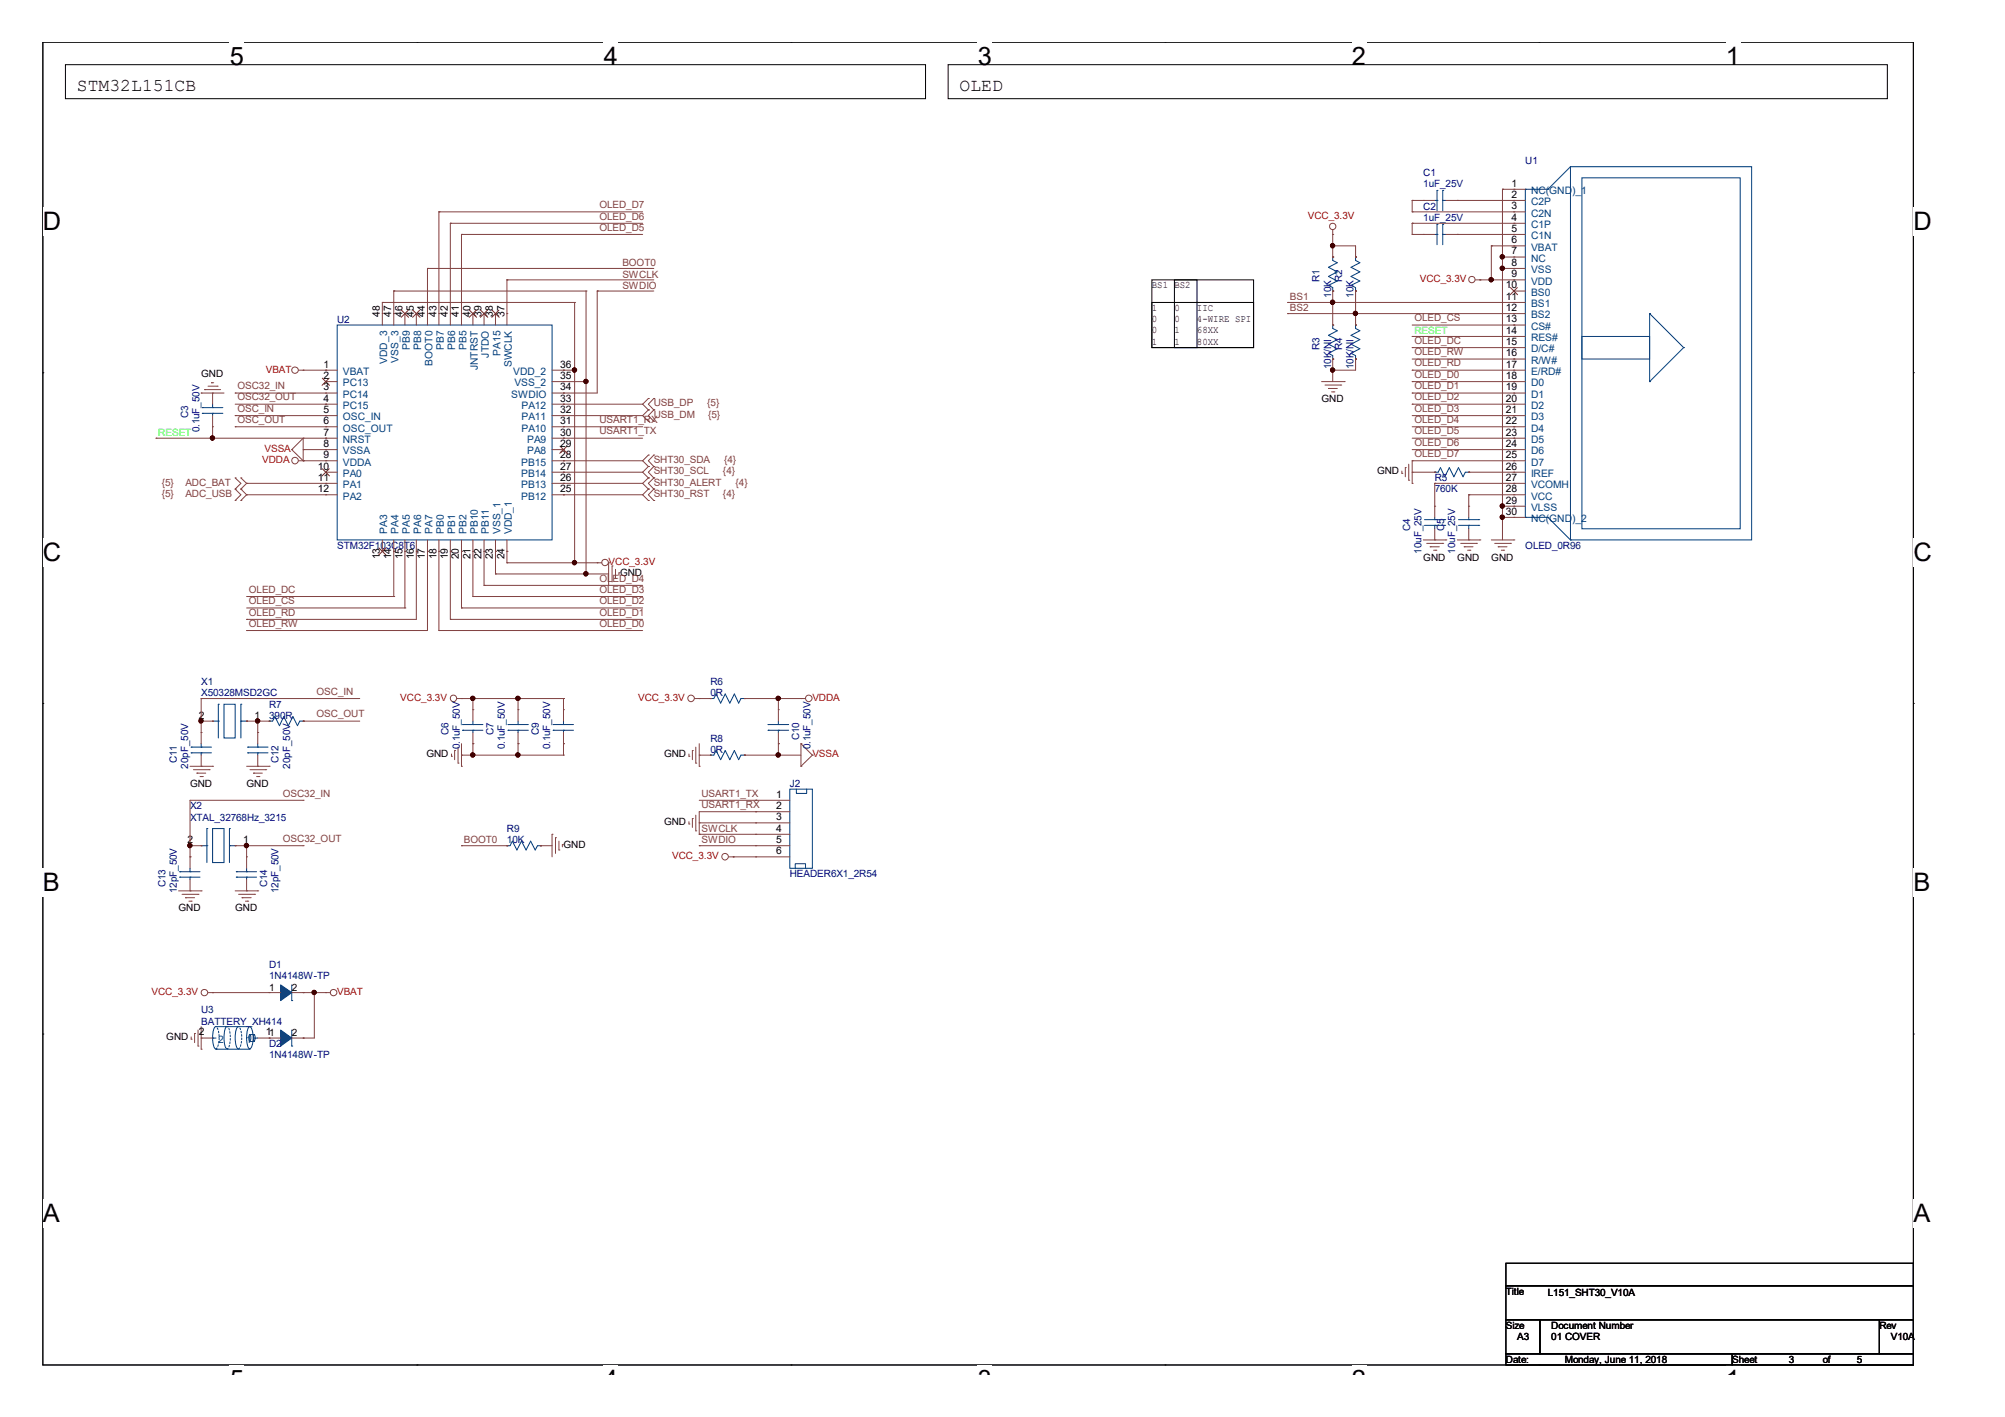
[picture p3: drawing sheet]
<svg xmlns="http://www.w3.org/2000/svg" width="297mm" height="210mm" viewBox="0 0 297 210" stroke-linecap="round" stroke-linejoin="round" font-family="sans-serif">
<path d="M6.3 6.2h277.2v196h-277.2z" fill="none" stroke="#000" stroke-width=".15"/>
<g fill="#fff">
<path d="M34 6.2h2.2v4.3h-2.2z"/>
<path d="M34 202.2h2.2v1.4h-2.2z"/>
</g>
<path d="M61.8 6.2h.1M61.8 202.2h.1" fill="none" stroke="#000" stroke-width=".15"/>
<g fill="#fff">
<path d="M89.5 6.2h2.1v4.3h-2.1z"/>
<path d="M89.5 202.2h2.1v1.4h-2.1z"/>
</g>
<path d="M117.2 6.2h.1M117.2 202.2h.1" fill="none" stroke="#000" stroke-width=".15"/>
<g fill="#fff">
<path d="M144.9 6.2h2.1v4.3h-2.1z"/>
<path d="M144.9 202.2h2.1v1.4h-2.1z"/>
</g>
<path d="M172.6 6.2h.1M172.6 202.2h.1" fill="none" stroke="#000" stroke-width=".15"/>
<g fill="#fff">
<path d="M200.3 6.2h2.1v4.3h-2.1z"/>
<path d="M200.3 202.2h2.1v1.4h-2.1z"/>
</g>
<path d="M228 6.2h.1M228 202.2h.1" fill="none" stroke="#000" stroke-width=".15"/>
<g fill="#fff">
<path d="M255.7 6.2h2.1v4.3h-2.1z"/>
<path d="M255.7 202.2h2.1v1.4h-2.1z"/>
<path d="M6.3 30.7h2.8v4.2h-2.8z"/>
<path d="M283.5 30.7h2.7v4.2h-2.7z"/>
<path d="M6.3 79.7h2.8v4.2h-2.8z"/>
<path d="M283.5 79.7h2.7v4.2h-2.7z"/>
</g>
<path d="M6.3 55.2h.1M283.5 55.2h.1" fill="none" stroke="#000" stroke-width=".15"/>
<g fill="#fff">
<path d="M6.3 128.7h2.6v4.2h-2.6z"/>
<path d="M283.5 128.7h2.5v4.2h-2.5z"/>
</g>
<path d="M6.3 104.2h.1M283.5 104.2h.1" fill="none" stroke="#000" stroke-width=".15"/>
<g fill="#fff">
<path d="M6.3 177.6h2.6v4.3h-2.6z"/>
<path d="M283.5 177.6h2.5v4.3h-2.5z"/>
</g>
<g fill="none" stroke="#000" stroke-width=".15">
<path d="M9.7 9.6h127.4v5h-127.4zM140.5 9.6h139.1v5h-139.1zM170.6 41.5h15.1v10h-15.1zM170.6 44.8h15.1v6.7h-15.1zM174 41.5h3.3v10h-3.3zM6.3 153.2h.1M283.5 153.2h.1M223.1 187.1h60.4v3.4h-60.4zM223.1 190.5h60.4v5h-60.4zM223.1 195.5h5v5h-5zM228.1 195.5h50.3v5h-50.3zM278.4 195.5h5.1v5h-5.1z"/>
<path d="M223.1 200.5h33.5v1.7h-33.5zM256.6 200.5h26.9v1.7h-26.9z"/>
</g>
<g fill="none" stroke="#804040" stroke-width=".15">
<path d="M63.3 39.8h.1M63.3 39.8v8.3M63.3 39.8h33.6M65 31.4h.1M65 31.4v16.7M65 31.4h30.2M66.7 33.1h.1M66.7 33.1v15M66.7 33.1h28.5M68.4 34.7h.1M68.4 34.7v13.4M68.4 34.7h26.8"/>
<path d="M197.4 34.7h.1M197.4 38.1h.1M197.4 36.4h.1M197.4 34.1v4M197.4 36.4h3.4v1.7M200.8 38.1h.1M209.2 31.4h.1M209.2 29.7h.1M209.2 33.1h.1M209.2 34.7h.1M209.2 29.7v1.7M209.2 33.1v1.6"/>
<path d="M209.2 29.7h3.4M209.2 31.4h16.8M209.2 33.1h16.8M209.2 34.7h3.4M210.9 29.7h.1M210.9 34.7h.1M214.2 29.7h11.8M214.2 34.7h11.8M215.9 29.7h.1M215.9 34.7h.1M220.9 36.4h.1M220.9 36.4h5.1"/>
<path d="M220.9 36.4v5.1M222.6 28h.1M222.6 38.1h.1M222.6 39.8h.1M222.6 28h3.4M222.6 38.1h3.4M222.6 39.8h3.4M222.6 28v52M224.3 28h.1M224.3 29.7h.1M224.3 31.4h.1M224.3 33.1h.1"/>
<path d="M224.3 34.7h.1M224.3 36.4h.1M224.3 38.1h.1M224.3 39.8h.1M29.8 58.2h.1M29.8 58.2h3.4M30.3 57.7h.1M30.3 57.7h2.4M30.8 57.2h1.4M31.3 56.7h.1M31.3 56.7h.4M31.5 58.2h.1"/>
<path d="M31.5 58.2v1.7M32.2 57.2h.1M34.8 58.2h.1M34.8 58.2h15.2M34.8 59.9h15.2M44.2 54.8h5.8M44.9 54.8h.1M48.3 54.8h.1M48.3 56.5h.1M48.3 58.2h.1M48.3 59.9h.1M48.3 56.5h1.7"/>
<path d="M56.6 46.5h.1M56.6 44.8h.1M56.6 44.8v3.3M56.6 44.8h28.5M58.3 46.5h.1M58.3 43.1h.1M58.3 43.1v5M58.3 43.1h28.5M60 46.5h.1M60 46.5v1.6M61.7 46.5h.1M61.7 46.5v1.6"/>
<path d="M63.3 46.5h.1M65 46.5h.1M66.7 46.5h.1M68.4 46.5h.1M70.1 46.5h.1M70.1 46.5v1.6M71.7 46.5h.1M71.7 46.5v1.6M73.4 46.5h.1M73.4 46.5v1.6M75.1 46.5h.1M75.1 41.5h.1"/>
<path d="M75.1 41.5h21.8M75.1 41.5v6.6M81.8 56.5h5M81.8 54.8h3.3M81.8 59.9h13.4M83.5 59.9h.1M83.5 58.2h.1M83.5 56.5h.1M83.5 54.8h.1M85.1 44.8h.1M85.1 44.8v38.6M86.8 43.1h.1"/>
<path d="M86.8 56.5h.1M86.8 43.1v41.9M88.5 43.1h.1M88.5 43.1v15.1h-6.7M88.5 43.1h8.4M95.2 59.9l.9 .8M96.1 59h.1M96.1 59l-.9 .9M96.9 59h.1M96.9 59l-.8 .9 .8 .8M190.8 44.8h.1M190.8 46.5h.1"/>
<path d="M190.8 44.8h35.2M190.8 46.5h35.2M195.8 56.5h3.3M196.3 57h2.3M196.8 57.5h.1M196.8 57.5h1.3M197.3 58.1h.3M197.4 53.2h.1M197.4 48.1h.1M197.4 43.1h.1M197.4 44.8h.1M197.4 54.8h.1"/>
<path d="M197.4 43.1v5M197.4 53.2v3.3M197.6 58.1h.1M198.6 57h.1M199.1 56.5h.1M200.8 43.1h.1M200.8 53.2h.1M200.8 48.1h.1M200.8 46.5h.1M200.8 53.2v1.6h-3.4M200.8 43.1v5M209.2 56.5h.1"/>
<path d="M209.2 58.2h.1M209.2 49.8h.1M209.2 51.5h.1M209.2 59.9h.1M209.2 54.8h.1M209.2 56.5h16.8M209.2 58.2h16.8M209.2 54.8h16.8M209.2 59.9h16.8M209.2 48.1h16.8M209.2 49.8h16.8M209.2 51.5h16.8"/>
<path d="M209.2 53.2h16.8M218.6 41.5h7.4M219.2 41.5h.1M220.9 41.5h.1M224.3 41.5h.1M224.3 43.1h.1M224.3 44.8h.1M224.3 46.5h.1M224.3 48.1h.1M224.3 49.8h.1M224.3 51.5h.1M224.3 53.2h.1"/>
<path d="M224.3 54.8h.1M224.3 56.5h.1M224.3 58.2h.1M224.3 59.9h.1M224.3 43.1h1.7M23.1 64.9h.1M23.1 64.9h26.9M31.5 63.2h.1M31.5 64.9h.1M31.5 61.6v3.3M34.8 72.4h.1M34.8 74.1h.1"/>
<path d="M34.8 70.8h.1M34.8 61.6h.1M34.8 63.2h.1M34.8 72.4l.9 .9-.9 .8M34.8 70.8l.9 .8-.9 .8M34.8 61.6h15.2M34.8 63.2h15.2M35.7 74.1h.1M35.7 72.4h.1M35.7 70.8h.1M35.7 72.4l.8 .9M35.7 70.8l.8 .8"/>
<path d="M36.5 73.3h.1M36.5 71.6h.1M36.5 73.3l-.8 .8M36.5 71.6l-.8 .8M36.5 71.6h13.5M36.5 73.3h13.5M43.2 66.6h.1M43.2 66.6l1.7 1.7M44.2 68.3h5.8M44.9 68.3h.1M44.9 64.9h.1M44.9 66.6h.1"/>
<path d="M44.9 64.9v3.4M44.9 64.9l-1.7 1.7M44.9 66.6h5.1M48.3 61.6h.1M48.3 63.2h.1M48.3 64.9h.1M48.3 66.6h.1M48.3 68.3h.1M48.3 69.9h.1M48.3 71.6h.1M48.3 73.3h.1M48.3 69.9h1.7"/>
<path d="M56.6 80v1.7M58.3 80v8.4M60 80v10.1M61.7 80v11.8h-25.2M63.3 80v13.4h-26.8M65 80v13.4M66.7 80v11.8M68.4 80v10.1M70.1 80v8.4M71.7 80v6.7M73.4 80v5M75.1 80v3.4"/>
<path d="M81.8 68.3h13.4M81.8 61.6h13.4M81.8 63.2h13.4M81.8 64.9h13.4M81.8 66.6h1.7M81.8 69.9h13.4M81.8 71.6h13.4M81.8 73.3h13.4M83.5 73.3h.1M83.5 71.6h.1M83.5 69.9h.1M83.5 68.3h.1"/>
<path d="M83.5 66.6h.1M83.5 64.9h.1M83.5 63.2h.1M83.5 61.6h.1M95.2 61.6l.9 .8M95.2 68.3l.9 .8M95.2 71.6l.9 .8M95.2 73.3l.9 .8M95.2 69.9l.9 .9M96.1 60.7h.1M96.1 62.4h.1M96.1 67.4h.1"/>
<path d="M96.1 69.1h.1M96.1 70.8h.1M96.1 72.4h.1M96.1 74.1h.1M96.1 60.7l-.9 .9M96.1 67.4l-.9 .9M96.1 70.8l-.9 .8M96.1 72.4l-.9 .9M96.1 69.1l-.9 .8M96.9 60.7h.1M96.9 62.4h.1M96.9 69.1h.1"/>
<path d="M96.9 67.4h.1M96.9 72.4h.1M96.9 70.8h.1M96.9 74.1h.1M96.9 60.7l-.8 .9 .8 .8M96.9 67.4l-.8 .9 .8 .8M96.9 70.8l-.8 .8 .8 .8M96.9 72.4l-.8 .9 .8 .8M96.9 69.1l-.8 .8 .8 .9M207.7 70.1h.1M207.7 69.8v.3M208.2 69.3h.1"/>
<path d="M208.2 69.3v1.3M208.7 71.1h.1M208.7 68.8v2.3M209.2 71.6h.1M209.2 69.9h.1M209.2 68.3h.1M209.2 68.3v3.3M209.2 68.3h16.8M209.2 61.6h16.8M209.2 63.2h16.8M209.2 64.9h16.8M209.2 66.6h16.8"/>
<path d="M209.2 69.9h3.4M210.9 80h3.3M212.6 75h.1M212.6 80h.1M212.6 69.9h.1M212.6 71.6h.1M212.6 71.6v5M212.6 78.3v1.7M212.6 71.6h13.4M214.2 80h.1M215.9 80h3.3M217.6 75h.1"/>
<path d="M217.6 80h.1M217.6 69.9h.1M217.6 73.3h.1M217.6 69.9h8.4M217.6 73.3h8.4M217.6 73.3v3.3M217.6 78.3v1.7M219.2 80h.1M220.9 80h3.4M222.6 75h.1M222.6 76.6h.1M222.6 75h3.4"/>
<path d="M222.6 76.6h3.4M224.3 80h.1M224.3 61.6h.1M224.3 63.2h.1M224.3 64.9h.1M224.3 66.6h.1M224.3 68.3h.1M224.3 69.9h.1M224.3 71.6h.1M224.3 73.3h.1M224.3 75h.1M224.3 76.6h.1"/>
<path d="M36.5 91.8h.1M36.5 93.4h.1M36.5 88.4h21.8M36.5 90.1h23.5M56.6 81.7h.1M58.3 81.7h.1M58.3 88.4h.1M60 81.7h.1M60 90.1h.1M61.7 81.7h.1M63.3 81.7h.1M65 81.7h.1"/>
<path d="M65 93.4h.1M65 93.4h30.2M66.7 81.7h.1M66.7 91.8h.1M66.7 91.8h28.5M68.4 81.7h.1M68.4 90.1h.1M68.4 90.1h26.8M70.1 81.7h.1M70.1 88.4h.1M70.1 88.4h25.1M71.7 81.7h.1"/>
<path d="M71.7 86.7h.1M71.7 86.7h23.5M73.4 81.7h.1M73.4 85h.1M73.4 85h16.8M75.1 81.7h.1M75.1 83.4h.1M75.1 83.4h14.1M85.1 83.4h.1M86.8 85h.1M88.5 83.4h.1M90.2 83.4h.1"/>
<path d="M90.2 83.4v3.3M90.7 83.8h.1M90.7 83.8v2.4M91.2 85.7h.1M91.2 84.3v1.4M91.7 84.9h.1M91.7 84.9v.3M211.4 80.5h2.3M211.9 81h.1M211.9 81h1.3M212.4 81.5h.3M212.7 81.5h.1"/>
<path d="M213.7 80.5h.1M216.4 80.5h2.3M216.9 81h.1M216.9 81h1.3M217.4 81.5h.4M217.8 81.5h.1M218.7 80.5h.1M221.4 80.5h2.4M222 81h.1M222 81h1.3M222.4 81.5h.4M222.8 81.5h.1"/>
<path d="M223.8 80.5h.1M28.2 113.5h3.3M28.7 114h2.3M29.2 114.5h.1M29.2 114.5h1.3M29.6 115h.4M29.8 113.5h.1M29.8 108.5h.1M29.8 103.5h.1M29.8 106.8h.1M29.8 103.5h23.5M29.8 103.5v6.7"/>
<path d="M29.8 111.9v1.6M29.8 106.8h1.7M30 115h.1M31 114h.1M31.5 113.5h.1M31.5 106.8h.1M36.5 106.8h.1M36.5 113.5h3.4M36.5 106.8h3.4M37 114h2.4M37.5 114.5h.1M37.5 114.5h1.4"/>
<path d="M38 115h.4M38.2 113.5h.1M38.2 108.5h.1M38.2 106.8h.1M38.2 106.8v3.4M38.2 111.9v1.6M38.4 115h.1M39.4 114h.1M39.9 113.5h.1M39.9 106.8h.1M44.9 106.8h.1M44.9 118.5h.1"/>
<path d="M44.9 118.5h-16.7v10.1M44.9 106.8h8.4M66.9 112h.1M66.9 111.7v.3M67.4 111.2h.1M67.4 111.2v1.3M67.7 103.5h15.8M67.9 113h.1M67.9 110.7v2.3M68.4 103.5h.1M68.4 113.5h.1M68.4 111.9h.1"/>
<path d="M68.4 110.2v3.3M68.4 111.9h15.1M70.1 110.2h.1M70.1 105.1h.1M70.1 103.5h.1M70.1 111.9h.1M70.1 103.5v3.3M70.1 108.5v3.4M76.8 110.2h.1M76.8 105.1h.1M76.8 103.5h.1M76.8 103.5v3.3"/>
<path d="M76.8 108.5v3.4M83.5 110.2h.1M83.5 105.1h.1M83.5 103.5h.1M83.5 111.9h.1M83.5 103.5v3.3M83.5 108.5v3.4M102.1 112h.1M102.1 111.7v.3M102.6 111.2h.1M102.6 111.2v1.3M102.9 103.5h2.3"/>
<path d="M103.1 113h.1M103.1 110.7v2.3M103.6 103.5h.1M103.6 113.5h.1M103.6 111.9h.1M103.6 110.2v3.3M103.6 118.5h13.4M103.6 111.9h1.6M105.2 103.5h.1M105.2 111.9h.1M110.3 103.5h.1M110.3 111.9h.1"/>
<path d="M110.3 103.5h9M110.3 111.9h8.4M112 118.5h.1M115.3 110.2h.1M115.3 105.1h.1M115.3 103.5h.1M115.3 111.9h.1M115.3 103.5v3.3M115.3 108.5v3.4M118.7 103.5h.1M118.7 110.2h.1M118.7 113.5h.1"/>
<path d="M118.7 110.2v3.3M118.7 110.2l1.7 1.7M120.4 111.9h.1M120.4 111.9l-1.7 1.6M26.5 132h3.3M27 132.5h2.3M27.5 133h.1M27.5 133h1.3M28 133.5h.3M28.2 132h.1M28.2 126.9h.1M28.2 125.3h.1"/>
<path d="M28.2 125.3h1.6M28.2 130.3v1.7M28.3 133.5h.1M29.3 132.5h.1M29.8 132h.1M29.8 125.3h.1M34.8 125.3h.1M34.8 132h3.4M34.8 125.3h10.1M35.3 132.5h2.4M35.9 133h.1M35.9 133h1.3"/>
<path d="M36.4 133.5h.3M36.5 132h.1M36.5 126.9h.1M36.5 125.3h.1M36.5 125.3v3.3M36.5 130.3v1.7M36.7 133.5h.1M37.7 132.5h.1M38.2 132h.1M44.9 125.3h.1M68.4 125.3h.1M68.4 125.3h6.7"/>
<path d="M75.1 125.3h.1M80.1 125.3h.1M80.1 125.3h1.7M81.8 123.6h.1M81.8 123.6v3.3M82.3 124.1h.1M82.3 124.1v2.3M82.8 125.9h.1M82.8 124.6v1.3M83.3 125.1h.1M83.3 125.1v.3M102.1 122.1h.1"/>
<path d="M102.1 121.7v.4M102.6 121.3h.1M102.6 121.3v1.3M103.1 123.1h.1M103.1 120.7v2.4M103.6 123.6h.1M103.6 121.9h.1M103.6 125.3h.1M103.6 121.9h13.4M103.6 123.6h13.4M103.6 125.3h13.4M107.9 126.9h9.1"/>
<path d="M108.6 126.9h.1M112 120.2h.1M112 121.9h.1M112 123.6h.1M112 125.3h.1M112 126.9h.1M117 120.2h-13.4v3.4M28.3 153.9h.1M28.3 153.6v.3M28.8 153.1h.1M28.8 153.1v1.3M29.3 155h.1"/>
<path d="M29.3 152.6v2.4M29.8 155.4h.1M29.8 153.8h.1M29.8 152.1v3.3M29.8 153.8h1.7M30.8 147h10.8M31.5 147h.1M38.2 153.8h3.4M39.9 147h.1M39.9 153.8h.1M43.2 147h5.7M44.9 147h.1"/>
<path d="M44.9 153.8h.1M46.6 147h.1M46.6 147v6.8h-3.4M48.3 147h.1"/>
<circle cx="197.4" cy="33.5" r=".47"/>
<circle cx="43.7" cy="54.8" r=".48"/>
<circle cx="218.1" cy="41.4" r=".47"/>
<circle cx="43.7" cy="68.2" r=".49"/>
<circle cx="89.6" cy="83.3" r=".48"/>
<circle cx="67.2" cy="103.5" r=".48"/>
<circle cx="102.4" cy="103.5" r=".49"/>
<circle cx="119.8" cy="103.5" r=".49"/>
<circle cx="107.4" cy="126.9" r=".49"/>
<circle cx="30.3" cy="147" r=".48"/>
<circle cx="49.4" cy="147" r=".48"/>
</g>
<g fill="none" stroke="#003c77" stroke-width=".15">
<path d="M197.4 38.1h.1M197.4 38.1v.5l.7 .3-1.3 .7 1.3 .7-1.3 .7 1.3 .6-1.3 .7 .6 .3v.5M200.8 38.1h.1M200.8 38.1v.5l.7 .3-1.3 .7 1.3 .7-1.3 .7 1.3 .6-1.3 .7 .6 .3v.5M212.6 29.7h.3M212.6 34.7h.3M212.9 29.7h.1M212.9 28.2h.1M212.9 34.7h.1M212.9 33.2h.1M212.9 28.2v3M212.9 33.2v3.1"/>
<path d="M213.7 28.2h.1M213.7 29.7h.1M213.7 33.2h.1M213.7 34.7h.1M213.7 29.7h.5M213.7 28.2v3M213.7 33.2v3.1M213.7 34.7h.5M226 28h.1M226 28h3.3M226 28v48.6M229.3 28h.1"/>
<path d="M232.7 24.7h26.8v55.3h-26.8zM232.7 24.7l-3.4 3.3M234.4 26.3h23.4v52h-23.4zM31.5 59.9v.5M50 48.1h31.8v31.9h-31.8zM197.4 53.2h.1M197.4 48.1h.1M197.4 43.1h.1M197.4 48.1v.6l.7 .3-1.3 .7 1.3 .6-1.3 .7 1.3 .7-1.3 .6 .6 .4v.5M200.8 43.1h.1M200.8 53.2h.1M200.8 48.1h.1"/>
<path d="M200.8 48.1v.6l.7 .3-1.3 .7 1.3 .6-1.3 .7 1.3 .7-1.3 .6 .6 .4v.5M234.4 49.8h10v3.4h-10zM244.4 56.5h.1M244.4 46.5h.1M244.4 46.5v10M244.4 46.5l5 5M249.4 51.5h.1M249.4 51.5l-5 5M30 60.4h.1M30 61.2h.1M30 60.4h3M30 61.2h3"/>
<path d="M31.5 61.2h.1M31.5 60.4h.1M31.5 61.2v.4M211 77.8h3M211 77h3M212.6 77h.1M212.6 77.8h.1M212.6 69.9h.1M212.6 76.6v.4M212.6 77.8v.5M212.6 69.9h.5l.3-.6 .6 1.3 .7-1.3 .7 1.3 .7-1.3 .6 1.3 .4-.7h.5M214 77.8h.1"/>
<path d="M214 77h.1M216.1 77.8h3M216.1 77h3M217.6 77h.1M217.6 77.8h.1M217.6 69.9h.1M217.6 76.6v.4M217.6 77.8v.5M219.1 77.8h.1M219.1 77h.1M226 76.6h.1M226 76.6h3.3"/>
<path d="M229.3 76.6h.1M229.3 76.6l3.4 3.4M232.7 80h.1M28.3 110.7h.1M28.3 111.5h.1M28.3 110.7h3M28.3 111.5h3M29.8 111.5h.1M29.8 110.7h.1M29.8 110.2v.5M29.8 111.5v.4M31.5 106.8h.8"/>
<path d="M32.3 104.3h.1M32.3 106.8h.1M32.3 104.3v5M33.2 104.3h1.6v5h-1.6zM35.7 104.3h.1M35.7 106.8h.1M35.7 104.3v5M35.7 106.8h.8M36.7 110.7h.1M36.7 111.5h.1M36.7 110.7h3M36.7 111.5h3"/>
<path d="M38.2 111.5h.1M38.2 110.7h.1M38.2 110.2v.5M38.2 111.5v.4M39.9 106.8h.1M39.9 106.8h.5l.3-.7 .7 1.4 .6-1.4 .7 1.4 .7-1.4 .7 1.4 .3-.7h.5M44.9 106.8h.1M68.5 107.3h.1M68.5 108.2h.1M68.5 107.3h3M68.5 108.2h3M70.1 108.2h.1"/>
<path d="M70.1 107.3h.1M70.1 106.8v.5M70.1 108.2v.3M75.3 107.3h.1M75.3 108.2h.1M75.3 107.3h3M75.3 108.2h3M76.8 108.2h.1M76.8 107.3h.1M76.8 106.8v.5M76.8 108.2v.3M82 107.3h.1"/>
<path d="M82 108.2h.1M82 107.3h3M82 108.2h3M83.5 108.2h.1M83.5 107.3h.1M83.5 106.8v.5M83.5 108.2v.3M105.2 103.5h.1M105.2 111.9h.1M105.2 103.5h.5l.4-.7 .7 1.4 .6-1.4 .7 1.4 .7-1.4 .6 1.4 .4-.7h.5M105.2 111.9h.5l.4-.7 .7 1.3 .6-1.3 .7 1.3 .7-1.3 .6 1.3 .4-.6h.5M110.3 103.5h.1"/>
<path d="M110.3 111.9h.1M113.8 107.3h.1M113.8 108.2h.1M113.8 107.3h3M113.8 108.2h3M115.3 108.2h.1M115.3 107.3h.1M115.3 106.8v.5M115.3 108.2v.3M117 116.9h3.4v11.7h-3.4zM118 116.9v.6h1.5v-.6M26.6 129.1h.1"/>
<path d="M26.6 129.9h.1M26.6 129.1h3M26.6 129.9h3M28.2 129.9h.1M28.2 129.1h.1M28.2 128.6v.5M28.2 129.9v.4M29.8 125.3h.8M30.6 122.7h.1M30.6 125.3h.1M30.6 122.7v5.1M31.5 122.7h1.7v5.1h-1.7z"/>
<path d="M34 122.7h.1M34 125.3h.1M34 125.3h.8M34 122.7v5.1M35 129.1h.1M35 129.9h.1M35 129.1h3M35 129.9h3M36.5 129.9h.1M36.5 129.1h.1M36.5 128.6v.5M36.5 129.9v.4"/>
<path d="M75.1 125.3h.1M75.1 125.3h.5l.3-.7 .7 1.3 .7-1.3 .6 1.3 .7-1.3 .7 1.3 .3-.6h.5M80.1 125.3h.1M117.8 128.6v-.7h1.5v.7M31.5 153.8h.1M31.5 153.8h.5M32 152.1a2.45 2.45 0 0 0-.5 2.1 1.28 1.28 0 0 0 .5 1.2M32 155.4h.1M32 152.1h5M32 155.4h5M33.6 152.1a2.61 2.61 0 0 0-.4 2.1 1.25 1.25 0 0 0 .4 1.1M35.3 152.1a2.45 2.45 0 0 0-.4 2.1 1.28 1.28 0 0 0 .4 1.2"/>
<path d="M36.9 152.2l.1-.1a2.35 2.35 0 0 1 .5 2.1 1.3 1.3 0 0 1-.5 1.2 2.53 2.53 0 0 1-.4-2.2zM36.9 153.3h.2l.1 .4-.2 .5-.1-.2zM37 152.1h.1M37 153.3h.1M37 154.3h.1M37 153.3h.7M37 154.3h.7M37.6 153.3h.1a1 1 0 0 1 0 .9l-.1-.2zM37.7 153.8h.1M37.7 153.8h.5M43.2 148.2h.1M43.2 155h.1"/>
<path d="M43.2 145.9v2.3M43.2 152.6v2.4"/>
</g>
<g fill="#003c77" stroke="#003c77" stroke-width=".15">
<path d="M41.6 145.9l1.6 1.1-1.6 1.2z" fill-rule="evenodd"/>
<path d="M41.6 152.6l1.6 1.2-1.6 1.2z" fill-rule="evenodd"/>
</g>
<g fill="none" stroke="#804000" stroke-width=".15">
<path d="M47.8 56l1 1.1M48.8 56l-1.1 1.1M59.5 45.9l1 1.1M60.5 45.9l-1.1 1.1M61.2 45.9l1 1.1M62.2 45.9l-1.1 1.1M69.6 45.9l1 1.1M70.6 45.9l-1.1 1.1M71.2 45.9l1.1 1.1M72.2 45.9l-1 1.1M72.9 45.9l1.1 1.1M73.9 45.9l-1 1.1"/>
<path d="M223.8 42.6l1 1.1M224.8 42.6l-1.1 1.1M47.8 69.4l1 1.1M48.8 69.4l-1.1 1.1M83 66.1l1 1.1M84 66.1l-1.1 1.1M56.1 81.2l1.1 1M57.1 81.2l-1 1"/>
</g>
<path d="M32 155.4a2.42 2.42 0 0 0 .4-2.2 1.24 1.24 0 0 0-.4-1.1M33.6 155.3l.1 .1a2.53 2.53 0 0 0 .4-2.2 1.12 1.12 0 0 0-.5-1.1M35.3 155.4a2.42 2.42 0 0 0 .5-2.2 1.24 1.24 0 0 0-.5-1.1" fill="none" stroke="#003c77" stroke-width=".15" stroke-dasharray=".3 .3"/>
<g fill="#400000" stroke="#400000" stroke-width=".15">
<circle cx="222.6" cy="38" r=".32"/>
<circle cx="222.6" cy="39.7" r=".32"/>
<circle cx="222.6" cy="75" r=".32"/>
<circle cx="222.6" cy="76.6" r=".32"/>
<circle cx="197.4" cy="54.8" r=".32"/>
<circle cx="197.4" cy="36.4" r=".32"/>
<circle cx="220.9" cy="41.4" r=".32"/>
<circle cx="86.8" cy="56.5" r=".32"/>
<circle cx="85.1" cy="54.8" r=".32"/>
<circle cx="85.1" cy="83.3" r=".32"/>
<circle cx="86.8" cy="85" r=".32"/>
<circle cx="29.8" cy="106.8" r=".32"/>
<circle cx="38.2" cy="106.8" r=".32"/>
<circle cx="70" cy="103.5" r=".32"/>
<circle cx="76.7" cy="103.5" r=".32"/>
<circle cx="76.7" cy="111.8" r=".32"/>
<circle cx="70" cy="111.8" r=".32"/>
<circle cx="115.3" cy="103.5" r=".32"/>
<circle cx="115.3" cy="111.8" r=".32"/>
<circle cx="197.4" cy="44.8" r=".32"/>
<circle cx="200.8" cy="46.4" r=".32"/>
<circle cx="28.1" cy="125.3" r=".32"/>
<circle cx="36.5" cy="125.3" r=".32"/>
<circle cx="46.5" cy="147" r=".32"/>
<circle cx="31.5" cy="64.9" r=".32"/>
</g>
<g font-size="3.8">
<text x="34" y="9.6">5</text>
<text x="89.5" y="9.6">4</text>
<text x="144.9" y="9.6">3</text>
<text x="200.3" y="9.6">2</text>
<text x="255.7" y="9.6">1</text>
<text x="6.3" y="34.1">D</text>
<text x="283.5" y="34.1">D</text>
<text x="6.3" y="83.1">C</text>
<text x="283.5" y="83.1">C</text>
<text x="6.3" y="132.1">B</text>
<text x="283.5" y="132.1">B</text>
<text x="6.3" y="181">A</text>
<text x="283.5" y="181">A</text>
<text x="34" y="205.6">5</text>
<text x="89.5" y="205.6">4</text>
<text x="144.9" y="205.6">3</text>
<text x="200.3" y="205.6">2</text>
<text x="255.7" y="205.6">1</text>
</g>
<g font-size="2.7">
<text x="11.4" y="13.4">STM32L151CB</text>
<text x="142.2" y="13.4">OLED</text>
</g>
<g font-size="1.5" fill="#000080">
<text x="210.9" y="26">C1</text>
<text x="210.9" y="27.7">1uF_25V</text>
<text x="226" y="24.4">U1</text>
<text x="210.9" y="31">C2</text>
<text x="210.9" y="32.7">1uF_25V</text>
<text x="195.5" y="41.8" transform="rotate(-90 195.5 41.8)">R1</text>
<text x="198.8" y="41.8" transform="rotate(-90 198.8 41.8)">R2</text>
<text x="50" y="47.8">U2</text>
<text x="197.2" y="44.1" transform="rotate(-90 197.2 44.1)">10K</text>
<text x="200.5" y="44.1" transform="rotate(-90 200.5 44.1)">10K</text>
<text x="195.5" y="51.8" transform="rotate(-90 195.5 51.8)">R3</text>
<text x="198.8" y="51.8" transform="rotate(-90 198.8 51.8)">R4</text>
<text x="197.2" y="54.7" transform="rotate(-90 197.2 54.7)">10K/NI</text>
<text x="200.5" y="54.7" transform="rotate(-90 200.5 54.7)">10K/NI</text>
<text x="27.9" y="61.9" transform="rotate(-90 27.9 61.9)">C3</text>
<text x="29.5" y="64.1" transform="rotate(-90 29.5 64.1)">0.1uF_50V</text>
<text x="212.6" y="71.3">R5</text>
<text x="212.6" y="73">760K</text>
<text x="50" y="81.3">STM32F103C8T6</text>
<text x="208.9" y="78.7" transform="rotate(-90 208.9 78.7)">C4</text>
<text x="210.6" y="82" transform="rotate(-90 210.6 82)">10uF_25V</text>
<text x="214" y="78.7" transform="rotate(-90 214 78.7)">C5</text>
<text x="215.6" y="82" transform="rotate(-90 215.6 82)">10uF_25V</text>
<text x="226" y="81.3">OLED_0R96</text>
<text x="29.8" y="101.5">X1</text>
<text x="105.2" y="101.5">R6</text>
<text x="29.8" y="103.1">X50328MSD2GC</text>
<text x="39.9" y="104.8">R7</text>
<text x="39.9" y="106.5">390R</text>
<text x="105.2" y="103.1">0R</text>
<text x="26.2" y="113" transform="rotate(-90 26.2 113)">C11</text>
<text x="27.9" y="113.8" transform="rotate(-90 27.9 113.8)">20pF_50V</text>
<text x="41.3" y="113" transform="rotate(-90 41.3 113)">C12</text>
<text x="43" y="113.8" transform="rotate(-90 43 113.8)">20pF_50V</text>
<text x="66.4" y="108.9" transform="rotate(-90 66.4 108.9)">C6</text>
<text x="68.1" y="111" transform="rotate(-90 68.1 111)">0.1uF_50V</text>
<text x="73.1" y="108.9" transform="rotate(-90 73.1 108.9)">C7</text>
<text x="74.8" y="111" transform="rotate(-90 74.8 111)">0.1uF_50V</text>
<text x="79.8" y="108.9" transform="rotate(-90 79.8 108.9)">C9</text>
<text x="81.5" y="111" transform="rotate(-90 81.5 111)">0.1uF_50V</text>
<text x="105.2" y="109.9">R8</text>
<text x="105.2" y="111.5">0R</text>
<text x="118.4" y="109.7" transform="rotate(-90 118.4 109.7)">C10</text>
<text x="120.1" y="111" transform="rotate(-90 120.1 111)">0.1uF_50V</text>
<text x="28.2" y="119.9">X2</text>
<text x="117" y="116.6">J2</text>
<text x="28.2" y="121.6">XTAL_32768Hz_3215</text>
<text x="75.1" y="123.2">R9</text>
<text x="75.1" y="124.9">10K</text>
<text x="24.5" y="131.5" transform="rotate(-90 24.5 131.5)">C13</text>
<text x="39.6" y="131.5" transform="rotate(-90 39.6 131.5)">C14</text>
<text x="117" y="130">HEADER6X1_2R54</text>
<text x="26.2" y="132.3" transform="rotate(-90 26.2 132.3)">12pF_50V</text>
<text x="41.3" y="132.3" transform="rotate(-90 41.3 132.3)">12pF_50V</text>
<text x="39.9" y="143.4">D1</text>
<text x="39.9" y="145">1N4148W-TP</text>
<text x="29.8" y="150.1">U3</text>
<text x="29.8" y="151.8">BATTERY_XH414</text>
<text x="39.9" y="155.1">D2</text>
<text x="39.9" y="156.8">1N4148W-TP</text>
</g>
<g font-size="1.5">
<text x="223.9" y="27.7">1</text>
<text x="223.9" y="29.3">2</text>
<text x="223.9" y="31">3</text>
<text x="223.9" y="32.7">4</text>
<text x="223.9" y="34.3">5</text>
<text x="223.9" y="36">6</text>
<text x="223.9" y="37.7">7</text>
<text x="223.9" y="39.4">8</text>
<text x="223.9" y="41.1">9</text>
<text x="56.3" y="47" transform="rotate(-90 56.3 47)">48</text>
<text x="58" y="47" transform="rotate(-90 58 47)">47</text>
<text x="59.6" y="47" transform="rotate(-90 59.6 47)">46</text>
<text x="61.3" y="47" transform="rotate(-90 61.3 47)">45</text>
<text x="62.9" y="47" transform="rotate(-90 62.9 47)">44</text>
<text x="64.6" y="47" transform="rotate(-90 64.6 47)">43</text>
<text x="66.3" y="47" transform="rotate(-90 66.3 47)">42</text>
<text x="68" y="47" transform="rotate(-90 68 47)">41</text>
<text x="69.7" y="47" transform="rotate(-90 69.7 47)">40</text>
<text x="71.3" y="47" transform="rotate(-90 71.3 47)">39</text>
<text x="73" y="47" transform="rotate(-90 73 47)">38</text>
<text x="74.7" y="47" transform="rotate(-90 74.7 47)">37</text>
<text x="170.6" y="42.7">BS1</text>
<text x="170.6" y="46">1</text>
<text x="170.6" y="47.7">0</text>
<text x="174" y="42.7">BS2</text>
<text x="174" y="46">0</text>
<text x="174" y="47.7">0</text>
<text x="177.3" y="46">IIC</text>
<text x="177.3" y="47.7">4-WIRE SPI</text>
<text x="223.1" y="42.7">10</text>
<text x="223.1" y="44.4">11</text>
<text x="223.1" y="46.1">12</text>
<text x="223.1" y="47.8">13</text>
<text x="170.6" y="49.4">0</text>
<text x="170.6" y="51.1">1</text>
<text x="174" y="49.4">1</text>
<text x="174" y="51.1">1</text>
<text x="177.3" y="49.4">68XX</text>
<text x="177.3" y="51.1">80XX</text>
<text x="223.1" y="49.5">14</text>
<text x="223.1" y="51.1">15</text>
<text x="223.1" y="52.8">16</text>
<text x="29.8" y="55.9">GND</text>
<text x="47.9" y="54.5">1</text>
<text x="47.9" y="56.1">2</text>
<text x="47.9" y="57.8">3</text>
<text x="47.9" y="59.5">4</text>
<text x="83" y="59.5">33</text>
<text x="83" y="57.8">34</text>
<text x="83" y="56.1">35</text>
<text x="83" y="54.5">36</text>
<text x="195.8" y="59.6">GND</text>
<text x="223.1" y="54.5">17</text>
<text x="223.1" y="56.1">18</text>
<text x="223.1" y="57.8">19</text>
<text x="223.1" y="59.5">20</text>
<text x="47.9" y="61.2">5</text>
<text x="47.9" y="62.8">6</text>
<text x="47.9" y="64.5">7</text>
<text x="83" y="64.5">30</text>
<text x="83" y="62.8">31</text>
<text x="83" y="61.2">32</text>
<text x="223.1" y="61.2">21</text>
<text x="223.1" y="62.8">22</text>
<text x="223.1" y="64.5">23</text>
<text x="47.1" y="69.6">10</text>
<text x="47.1" y="71.2">11</text>
<text x="47.9" y="66.2">8</text>
<text x="47.9" y="67.9">9</text>
<text x="83" y="66.2">29</text>
<text x="83" y="71.2">26</text>
<text x="83" y="69.6">27</text>
<text x="83" y="67.9">28</text>
<text x="204" y="70.3">GND</text>
<text x="223.1" y="66.2">24</text>
<text x="223.1" y="67.9">25</text>
<text x="223.1" y="69.6">26</text>
<text x="223.1" y="71.2">27</text>
<text x="47.1" y="72.9">12</text>
<text x="83" y="72.9">25</text>
<text x="223.1" y="72.9">28</text>
<text x="223.1" y="74.6">29</text>
<text x="223.1" y="76.3">30</text>
<text x="56.3" y="82.9" transform="rotate(-90 56.3 82.9)">13</text>
<text x="58" y="82.9" transform="rotate(-90 58 82.9)">14</text>
<text x="59.6" y="82.9" transform="rotate(-90 59.6 82.9)">15</text>
<text x="61.3" y="82.9" transform="rotate(-90 61.3 82.9)">16</text>
<text x="62.9" y="82.9" transform="rotate(-90 62.9 82.9)">17</text>
<text x="64.6" y="82.9" transform="rotate(-90 64.6 82.9)">18</text>
<text x="66.3" y="82.9" transform="rotate(-90 66.3 82.9)">19</text>
<text x="68" y="82.9" transform="rotate(-90 68 82.9)">20</text>
<text x="69.7" y="82.9" transform="rotate(-90 69.7 82.9)">21</text>
<text x="71.3" y="82.9" transform="rotate(-90 71.3 82.9)">22</text>
<text x="73" y="82.9" transform="rotate(-90 73 82.9)">23</text>
<text x="74.7" y="82.9" transform="rotate(-90 74.7 82.9)">24</text>
<text x="210.9" y="83">GND</text>
<text x="215.9" y="83">GND</text>
<text x="220.9" y="83">GND</text>
<text x="91.9" y="85.4">GND</text>
<text x="29.5" y="106.4">2</text>
<text x="37.7" y="106.4">1</text>
<text x="63.2" y="112.2">GND</text>
<text x="98.4" y="112.2">GND</text>
<text x="28.2" y="116.6">GND</text>
<text x="36.5" y="116.6">GND</text>
<text x="115" y="118.2">1</text>
<text x="115" y="119.9">2</text>
<text x="27.8" y="124.9">2</text>
<text x="36" y="124.9">1</text>
<text x="83.5" y="125.6">GND</text>
<text x="98.4" y="122.3">GND</text>
<text x="115" y="121.5">3</text>
<text x="115" y="123.2">4</text>
<text x="115" y="124.9">5</text>
<text x="115" y="126.5">6</text>
<text x="26.5" y="135">GND</text>
<text x="34.8" y="135">GND</text>
<text x="39.9" y="146.7">1</text>
<text x="43.2" y="146.7">2</text>
<text x="24.6" y="154.1">GND</text>
<text x="29.5" y="153.4">2</text>
<text x="39.4" y="153.4">11</text>
<text x="43.2" y="153.4">2</text>
<text x="223.1" y="191.8">Title</text>
<text x="229.3" y="192">L151_SHT30_V10A</text>
<text x="223.1" y="196.9">Size</text>
<text x="229.8" y="196.9">Document Number</text>
<text x="278.4" y="196.9">Rev</text>
<text x="223.1" y="201.9">Date:</text>
<text x="224.8" y="198.5">A3</text>
<text x="229.8" y="198.5">01 COVER</text>
<text x="231.8" y="201.9">Monday, June 11, 2018</text>
<text x="256.6" y="201.9">Sheet</text>
<text x="265" y="201.9">3</text>
<text x="270" y="201.9">of</text>
<text x="275.1" y="201.9">5</text>
<text x="280.1" y="198.5">V10A</text>
</g>
<g font-size="1.5" fill="#004080">
<text x="226.8" y="28.8">NC(GND)_1</text>
<text x="226.8" y="30.4">C2P</text>
<text x="226.8" y="32.1">C2N</text>
<text x="226.8" y="33.8">C1P</text>
<text x="226.8" y="35.4">C1N</text>
<text x="226.8" y="37.1">VBAT</text>
<text x="226.8" y="38.8">NC</text>
<text x="226.8" y="40.5">VSS</text>
<text x="226.8" y="42.2">VDD</text>
<text x="226.8" y="43.8">BS0</text>
<text x="226.8" y="45.5">BS1</text>
<text x="226.8" y="47.2">BS2</text>
<text x="57.4" y="53.9" transform="rotate(-90 57.4 53.9)">VDD_3</text>
<text x="59.1" y="53.7" transform="rotate(-90 59.1 53.7)">VSS_3</text>
<text x="60.7" y="51.9" transform="rotate(-90 60.7 51.9)">PB9</text>
<text x="62.4" y="51.9" transform="rotate(-90 62.4 51.9)">PB8</text>
<text x="65.7" y="51.9" transform="rotate(-90 65.7 51.9)">PB7</text>
<text x="67.4" y="51.9" transform="rotate(-90 67.4 51.9)">PB6</text>
<text x="69.1" y="51.9" transform="rotate(-90 69.1 51.9)">PB5</text>
<text x="72.4" y="53" transform="rotate(-90 72.4 53)">JTDO</text>
<text x="74.1" y="52.7" transform="rotate(-90 74.1 52.7)">PA15</text>
<text x="226.8" y="48.9">CS#</text>
<text x="226.8" y="50.6">RES#</text>
<text x="226.8" y="52.2">D/C#</text>
<text x="226.8" y="53.9">R/W#</text>
<text x="50.8" y="55.6">VBAT</text>
<text x="50.8" y="57.2">PC13</text>
<text x="50.8" y="58.9">PC14</text>
<text x="64.1" y="54.2" transform="rotate(-90 64.1 54.2)">BOOT0</text>
<text x="70.8" y="54.8" transform="rotate(-90 70.8 54.8)">JNTRST</text>
<text x="75.7" y="58.9">SWDIO</text>
<text x="75.8" y="54.4" transform="rotate(-90 75.8 54.4)">SWCLK</text>
<text x="76" y="55.6">VDD_2</text>
<text x="76.2" y="57.2">VSS_2</text>
<text x="226.8" y="55.6">E/RD#</text>
<text x="226.8" y="57.2">D0</text>
<text x="226.8" y="58.9">D1</text>
<text x="50.8" y="60.6">PC15</text>
<text x="50.8" y="62.3">OSC_IN</text>
<text x="50.8" y="63.9">OSC_OUT</text>
<text x="50.8" y="65.6">NRST</text>
<text x="77.3" y="63.9">PA10</text>
<text x="77.3" y="62.3">PA11</text>
<text x="77.3" y="60.6">PA12</text>
<text x="78.1" y="65.6">PA9</text>
<text x="226.8" y="60.6">D2</text>
<text x="226.8" y="62.3">D3</text>
<text x="226.8" y="63.9">D4</text>
<text x="226.8" y="65.6">D5</text>
<text x="50.8" y="67.3">VSSA</text>
<text x="50.8" y="69">VDDA</text>
<text x="50.8" y="70.7">PA0</text>
<text x="77.2" y="70.7">PB14</text>
<text x="77.2" y="69">PB15</text>
<text x="78.1" y="67.3">PA8</text>
<text x="226.8" y="67.3">D6</text>
<text x="226.8" y="69">D7</text>
<text x="226.8" y="70.7">IREF</text>
<text x="50.8" y="72.3">PA1</text>
<text x="50.8" y="74">PA2</text>
<text x="77.2" y="74">PB12</text>
<text x="77.2" y="72.3">PB13</text>
<text x="226.8" y="72.3">VCOMH</text>
<text x="226.8" y="74">VCC</text>
<text x="226.8" y="75.7">VLSS</text>
<text x="226.8" y="77.4">NC(GND)_2</text>
<text x="57.4" y="79.1" transform="rotate(-90 57.4 79.1)">PA3</text>
<text x="59.1" y="79.1" transform="rotate(-90 59.1 79.1)">PA4</text>
<text x="60.7" y="79.1" transform="rotate(-90 60.7 79.1)">PA5</text>
<text x="62.4" y="79.1" transform="rotate(-90 62.4 79.1)">PA6</text>
<text x="64.1" y="79.1" transform="rotate(-90 64.1 79.1)">PA7</text>
<text x="65.7" y="79.1" transform="rotate(-90 65.7 79.1)">PB0</text>
<text x="67.4" y="79.1" transform="rotate(-90 67.4 79.1)">PB1</text>
<text x="69.1" y="79.1" transform="rotate(-90 69.1 79.1)">PB2</text>
<text x="70.8" y="79.1" transform="rotate(-90 70.8 79.1)">PB10</text>
<text x="72.4" y="79.1" transform="rotate(-90 72.4 79.1)">PB11</text>
<text x="74.1" y="79.1" transform="rotate(-90 74.1 79.1)">VSS_1</text>
<text x="75.8" y="79.1" transform="rotate(-90 75.8 79.1)">VDD_1</text>
<text x="32.3" y="154.5">2</text>
<text x="36.5" y="154.5">1</text>
</g>
<g font-size="1.5" fill="#804040">
<text x="88.8" y="34.2">OLED_D5</text>
<text x="88.8" y="32.5">OLED_D6</text>
<text x="88.8" y="30.8">OLED_D7</text>
<text x="92.2" y="39.4">BOOT0</text>
<text x="92.2" y="41.1">SWCLK</text>
<text x="92.2" y="42.8">SWDIO</text>
<text x="191.1" y="44.5">BS1</text>
<text x="191.1" y="46.1">BS2</text>
<text x="209.5" y="47.6">OLED_CS</text>
<text x="209.5" y="50.9">OLED_DC</text>
<text x="209.5" y="52.6">OLED_RW</text>
<text x="35.2" y="59.3">OSC32_OUT</text>
<text x="35.2" y="57.7">OSC32_IN</text>
<text x="209.5" y="56">OLED_D0</text>
<text x="209.5" y="57.7">OLED_D1</text>
<text x="209.5" y="59.3">OLED_D2</text>
<text x="209.5" y="54.3">OLED_RD</text>
<text x="35.2" y="61">OSC_IN</text>
<text x="35.2" y="62.7">OSC_OUT</text>
<text x="88.8" y="64.4">USART1_TX</text>
<text x="88.8" y="62.7">USART1_RX</text>
<text x="96.9" y="60.2">USB_DP</text>
<text x="96.9" y="61.9">USB_DM</text>
<text x="104.8" y="60.2">{5}</text>
<text x="104.9" y="61.9">{5}</text>
<text x="209.5" y="64.4">OLED_D5</text>
<text x="209.5" y="62.7">OLED_D4</text>
<text x="209.5" y="61">OLED_D3</text>
<text x="24" y="72">{5}</text>
<text x="27.5" y="72">ADC_BAT</text>
<text x="96.9" y="68.6">SHT30_SDA</text>
<text x="96.9" y="72">SHT30_ALERT</text>
<text x="96.9" y="70.3">SHT30_SCL</text>
<text x="107.1" y="70.3">{4}</text>
<text x="107.3" y="68.6">{4}</text>
<text x="109" y="72">{4}</text>
<text x="209.5" y="67.7">OLED_D7</text>
<text x="209.5" y="66.1">OLED_D6</text>
<text x="24" y="73.6">{5}</text>
<text x="27.5" y="73.6">ADC_USB</text>
<text x="96.9" y="73.6">SHT30_RST</text>
<text x="107.1" y="73.6">{4}</text>
<text x="36.9" y="87.8">OLED_DC</text>
<text x="36.9" y="89.5">OLED_CS</text>
<text x="88.8" y="86.2">OLED_D4</text>
<text x="88.8" y="87.8">OLED_D3</text>
<text x="88.8" y="89.5">OLED_D2</text>
<text x="36.9" y="91.2">OLED_RD</text>
<text x="36.9" y="92.9">OLED_RW</text>
<text x="88.8" y="91.2">OLED_D1</text>
<text x="88.8" y="92.9">OLED_D0</text>
<text x="46.9" y="102.9">OSC_IN</text>
<text x="46.9" y="106.3">OSC_OUT</text>
<text x="41.9" y="118">OSC32_IN</text>
<text x="103.9" y="118">USART1_TX</text>
<text x="103.9" y="119.7">USART1_RX</text>
<text x="41.9" y="124.7">OSC32_OUT</text>
<text x="68.7" y="124.9">BOOT0</text>
<text x="103.9" y="123.2">SWCLK</text>
<text x="103.9" y="124.9">SWDIO</text>
</g>
<g font-size="1.5" fill="#f00">
<text x="193.8" y="32.4">VCC_3.3V</text>
<text x="210.4" y="41.8">VCC_3.3V</text>
<text x="39.4" y="55.2">VBAT</text>
<text x="38.9" y="68.6">VDDA</text>
<text x="39.2" y="66.9">VSSA</text>
<text x="90.2" y="83.7">VCC_3.3V</text>
<text x="59.3" y="103.8">VCC_3.3V</text>
<text x="94.5" y="103.8">VCC_3.3V</text>
<text x="120.4" y="103.8">VDDA</text>
<text x="120.4" y="112.2">VSSA</text>
<text x="99.6" y="127.3">VCC_3.3V</text>
<text x="22.4" y="147.4">VCC_3.3V</text>
<text x="50" y="147.4">VBAT</text>
</g>
<g font-size="1.5" fill="#0f0">
<text x="209.5" y="49.5">RESET</text>
<text x="23.5" y="64.6">RESET</text>
</g>
</svg>
